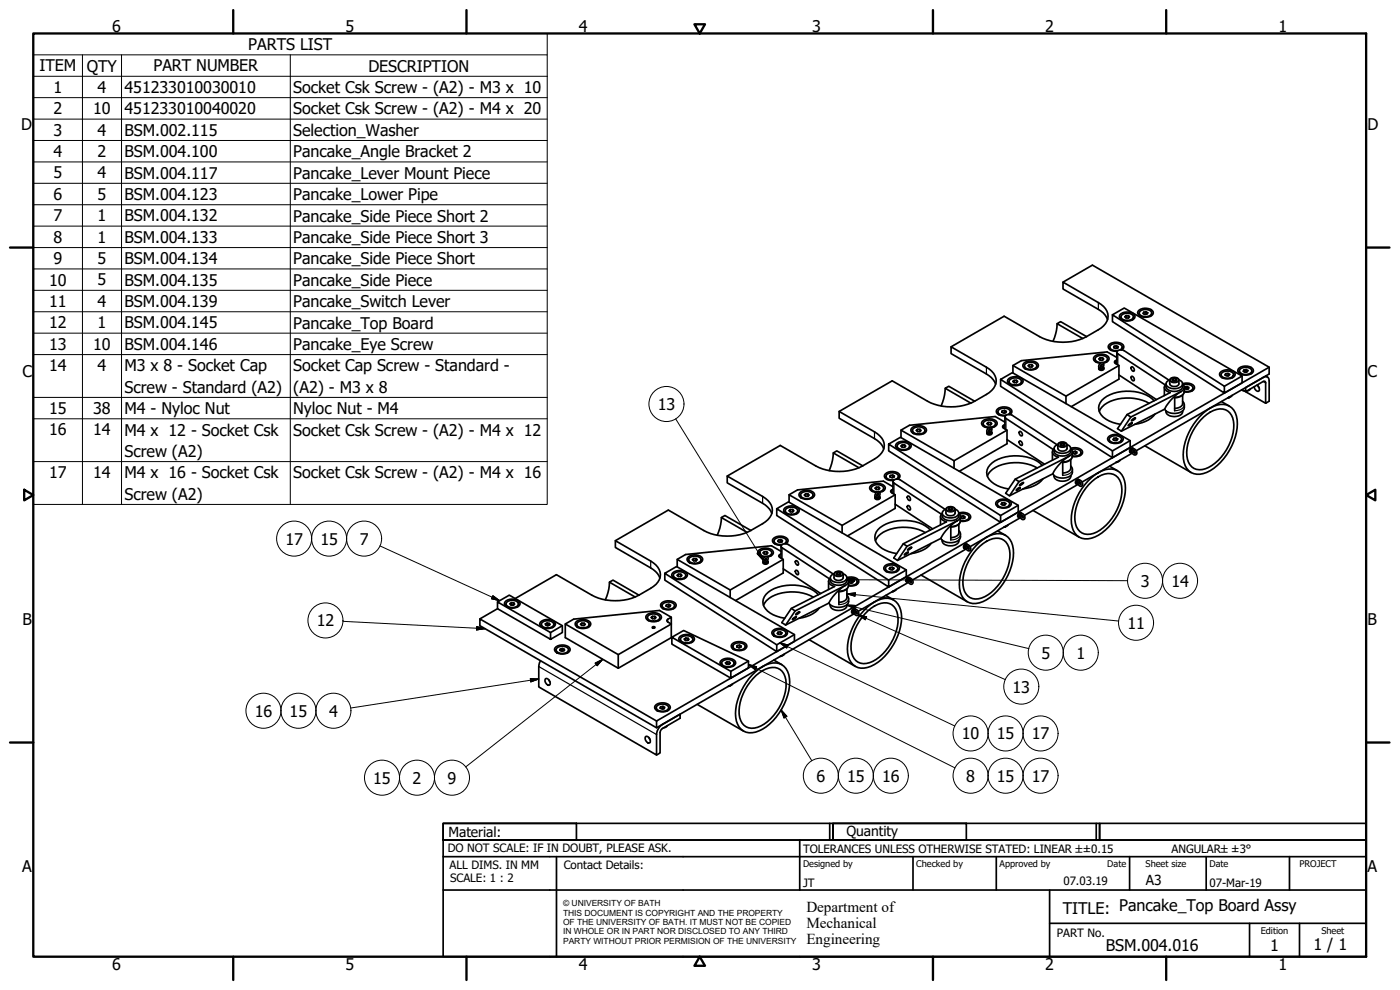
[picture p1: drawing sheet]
<svg xmlns="http://www.w3.org/2000/svg" width="420mm" height="297mm" viewBox="0 0 420 297" stroke-linecap="round" stroke-linejoin="round" font-family="sans-serif">
<!-- layer: Visible (ISO) -->
<g fill="none" stroke="#000" stroke-width=".51">
<path d="M317.2 97.1l-.1 2.1-1.1 3.2M319 84.7l8.9-5.1 53 30.6v2l-39.9 23M332.4 95.9a5.7 5.7 0 0 0-2.8-3.1l-10.6-6.1v-2l10.6 6.1a4.2 4.2 0 0 1 2.2 6.3 13.5 13.5 0 0 1-5.7 3.9M333.9 94.5l33.6 21.4v2l-33.6-21.4v-2l3.5-2.1 35.4 20.4v2.1l-5.3 3M336.4 95.1v.5l.4 .4M336.4 94.2a3.2 3.2 0 0 1 4.2 .5 1.71 1.71 0 0 1-2.1 1.6 2.06 2.06 0 0 1-2.6-1.4zM336.8 94.4a2.25 2.25 0 0 1 3.4 .7 2.17 2.17 0 0 1-3.8-.1zM337.9 95.4v-.7l-.3 .3 .3 .4h.7M337.9 94.7h.8v.7M338.7 94.7l.3 .4-.4 .3M340.2 95.1l-.1 .5-.3 .4M341.9 93a3.2 3.2 0 0 1 4.2 .6 1.71 1.71 0 0 1-2.2 1.6 2.06 2.06 0 0 1-2.5-1.4z"/>
<path d="M341.9 93.9v.6l.4 .4M342.1 93.4a2.45 2.45 0 0 1 3.5 .4 1.62 1.62 0 0 1-2.1 1.2 1.13 1.13 0 0 1-1.2-.3 1.13 1.13 0 0 1-.2-1.3zM343.3 93.6l.7-.1v.8M344 93.5l.5 .3-.2 .4-.7 .1-.5-.2 .2-.5v.6M344 94.3h-.1M344 94.3h.1M345.7 93.9l-.1 .6-.4 .4M283.7 116.5l-.2 2.1-1.1 3.2M298.8 115.3a5.7 5.7 0 0 0-2.8-3.1l-10.6-6.1v-2l10.6 6.1a4.3 4.3 0 0 1 2.2 6.3 13.9 13.9 0 0 1-5.7 3.9M300.3 113.8l33.6 21.5v2l-33.6-21.4v-2.1l3.5-2 35.4 20.4v2.1l-5.3 3M302.8 114.5l.1 .5 .3 .4M302.8 113.5a3.1 3.1 0 0 1 4.2 .6 1.73 1.73 0 0 1-2.1 1.6 2.05 2.05 0 0 1-2.5-1.4z"/>
<path d="M303.2 113.8a2.23 2.23 0 0 1 3.4 .7 2.26 2.26 0 0 1-3.7 .3v-.7zM304 109.7l15.9 9.2M304.4 114.8v-.7l-.4 .3 .3 .4h.8M304.4 114.1h.7v.7M305.1 114.1l.3 .4-.3 .3M306.6 114.5l-.1 .5-.3 .4M307.4 108.8a3.1 3.1 0 0 1 4.2 .6 1.73 1.73 0 0 1-2.1 1.6 2.05 2.05 0 0 1-2.5-1.4zM307.4 109.8l.1 .5 .3 .4M307.8 109.1a2.23 2.23 0 0 1 3.4 .7 2.18 2.18 0 0 1-3.8-.1zM308.9 109.4h.8v.7M309.7 109.4l.3 .4-.4 .3h-.7l-.3-.4 .3-.3v.7M311.2 109.8l-.1 .5-.3 .4"/>
<path d="M326.1 101a15.6 15.6 0 0 1-14.1 0l-10.7-6.1-15.9 9.2M326.1 101l-7.8-4.5-1.1 .6 7.8 4.5M328.6 107.7l.1 .6 .3 .4M329.8 110.4a.75 .75 0 0 0 .7 .7 .75 .75 0 0 0 .8-.7M329.8 110.3a.74 .74 0 0 0 .7 .5 .74 .74 0 0 0 .7-.6l-.2-.1a.66 .66 0 0 1-.7 .5 .66 .66 0 0 1-.6-.7 1.02 1.02 0 0 1 1.5-1 1.17 1.17 0 0 1-1 1.7M330.2 107.3l.7 .1v.6M330.5 109.4l.3-.2-.1 .5-.4 .4zM330.6 109.9h-.4M330.9 107.4l.3 .3-.3 .4h-.8l-.3-.4 .4-.4v.8M331 108.8a1.27 1.27 0 0 0 1.3-1.4 2.32 2.32 0 0 0-3.7 .3 1.49 1.49 0 0 0 1.9 1.1M331.2 108.9a1.27 1.27 0 0 0 1.4-.6 1.27 1.27 0 0 0-.2-1.5 3.2 3.2 0 0 0-4.2 .5 1.61 1.61 0 0 0 2 1.7M332.4 107.7v.6l-.4 .4"/>
<path d="M333.1 104.1v.6l.4 .4M334.4 103.9l.7-.2v.8M335.1 103.7l.5 .3-.1 .4-.7 .1-.6-.2 .2-.4v.5M335.1 104.5h-.2M335.1 104.5h.1M335.2 108l-.7 .7 1.3 1v4.1l-14.3 8.2M335.2 107.3l-2.9-1.7-25.8 2.6-2.5 1.5v2.2M335.2 105.7v3.6M335.8 109.7l-15.9 9.2v2.2M335.8 112.5l11.3 7.4M336.1 105a.89 .89 0 0 0 .7-.9 .89 .89 0 0 0-.8-.9l-1.1-.1a1.28 1.28 0 0 0-1.7 1.4 2.27 2.27 0 0 0 2.3 .7M336.7 105a1.06 1.06 0 0 0 .6-1.2 1.06 1.06 0 0 0-1-.8l-1.8-.3a1.48 1.48 0 0 0-1.8 1.8 2.56 2.56 0 0 0 2.6 .9"/>
<path d="M336.8 104.1l-.2 .9M339.5 110.2a.71 .71 0 0 1 .8 .3 .71 .71 0 0 1-.2 .9l-.6-.7zM339.5 113a.71 .71 0 0 1 .8 .4 .71 .71 0 0 1-.2 .9l-.6-.7zM349.4 116.2v2.5M349.9 115.2a1.96 1.96 0 0 0 2.5 2.2h.7a1.79 1.79 0 0 0 1.8-2.3l.7-.1a2.55 2.55 0 0 1 2.9 1.1 1.9 1.9 0 0 1-2.4 1.6l-.7-.1M350.8 114.1l-13.8-9.1a1.12 1.12 0 0 0-1.8 .9l14.5 9.6a1.36 1.36 0 0 0 .9 2.1l.6 .2-13 6.6-2.8 4.2 1.1 .8 13-6.6M351.1 114a1.18 1.18 0 0 0-1.1 1 1.18 1.18 0 0 0 .9 1.3 3 3 0 0 0 4-1 1.35 1.35 0 0 0-1.1-1.3M351.7 113.9l.4-.3h.7l.3 .4-.4 .3h-.7zM352.1 114.1h.7M352.1 114.1l-.1 .2M352.1 113.6v.5M352.5 119.2v4"/>
<path d="M352.8 113.6v.5M352.8 114.1l.1 .1M354.4 117.5a13.2 13.2 0 0 0-4.9 5.3M354.4 117.5l-15 7.6-2.9 4.3M354.9 118.5v2.6a2.16 2.16 0 0 1-2.4 1.4M354.9 115.2a1.28 1.28 0 0 1 .5 1.3 1.28 1.28 0 0 1-1 1M355.2 115.5l1.1-.2a1.24 1.24 0 0 1 1.6 1.5 2.41 2.41 0 0 1-2.5 .6M355.4 117.4a2.62 2.62 0 0 1-2.9 2M355.4 116.2v1.2M355.6 116.1l.7-.1v.7M356.3 116l.5 .3-.1 .4-.7 .1-.5-.3 .1-.4v.5M356.3 116.7l-.2 .1"/>
<path d="M356.3 116.7h.1M358 116.4v.5l-.4 .5M366.5 112.4v.6l.4 .4M366.5 111.5a3.2 3.2 0 0 1 4.1 .5 1.71 1.71 0 0 1-2.1 1.7 2.1 2.1 0 0 1-2.5-1.5zM366.8 111.8a2.27 2.27 0 0 1 3.4 .6 2.17 2.17 0 0 1-3.7 0zM367.9 112.6v-.5l-.3 .4 .5 .3 .7-.1 .2-.4-.4-.3v.7M368.6 112.7h.1M368.6 112l-.7 .1M368.6 119.3l.4-.1-.5 .2M369.8 118.6l-.4 .4-.7 .3M370.2 112.4v.6l-.4 .4M371.9 110.4a3.1 3.1 0 0 1 4.2 .5 1.68 1.68 0 0 1-2.1 1.7l-.7-.1a1.86 1.86 0 0 1-1.8-1.4z"/>
<path d="M371.9 111.3l.1 .5 .3 .5M372.2 110.8a2.48 2.48 0 0 1 3.5 .3 1.61 1.61 0 0 1-2.2 1.3 1.13 1.13 0 0 1-1.2-.4 1.13 1.13 0 0 1-.1-1.2zM372.6 117l.9 .3M372.8 116.9l7 4.1M372.8 112.8l-5.3 3.1M373.3 111l.7-.1v.7M373.8 116.3l5.3-3.1a1.08 1.08 0 0 1 1.3-.1 1.08 1.08 0 0 1 .5 1.2v6.1l-1.1 .6v-6.1l-.2-.5-.5 .1-5.3 3zM374 110.9l.5 .3-.2 .4-.7 .1-.5-.3 .2-.4v.5M374 111.6h-.1M374 111.6h.1M375.3 116.7l-1.1 .6M375.7 111.3v.5l-.4 .5"/>
<path d="M377.3 115.5l.3 .3a1.06 1.06 0 0 1 0 1.6l-.9-.5-.3-.9M377.5 115.8l.4 .6M379.9 112.8l.5 .3M380.9 110.2l-183.9 106.1v2.1M250.1 135.9l-.2 2.1-1 3.2M258.9 139.8a15.6 15.6 0 0 1-14.1 0l-10.6-6.1-16 9.1M258.9 139.8l-7.8-4.5-1 .6 7.7 4.4M265.2 134.7a5.4 5.4 0 0 0-2.8-3.1l-10.6-6.1v-2l10.6 6.1a4.3 4.3 0 0 1 2.6 5.6 6.5 6.5 0 0 1-2.6 2.5l-3.5 2.1M266.7 133.3l33.6 21.4v2l-33.6-21.4v-2l3.5-2.1 35.4 20.4v2.1l-5.3 3M269.2 133.8l.1 .6 .3 .4M269.2 132.9a3.1 3.1 0 0 1 4.2 .6 1.73 1.73 0 0 1-2.1 1.6 2.06 2.06 0 0 1-2.5-1.4zM269.6 133.2a2.29 2.29 0 0 1 3.4 .7 2.18 2.18 0 0 1-3.8-.1z"/>
<path d="M270.4 129.1l15.9 9.1M270.8 133.5h.7v.7M271.5 133.5l.3 .4-.3 .3h-.8l-.3-.4 .4-.3v.7M273 133.8l-.1 .6-.3 .4M273.8 128.3a3.1 3.1 0 0 1 4.2 .5 1.7 1.7 0 0 1-2.1 1.6h-.7a1.85 1.85 0 0 1-1.8-1.4zM273.8 129.1l.1 .6 .3 .4M274.2 128.5a2.26 2.26 0 0 1 3.4 .7 2.17 2.17 0 0 1-3.8-.1zM275.4 128.8h.7v.7M276.1 128.8l.3 .4-.3 .3h-.8l-.3-.4 .4-.3v.7M277.6 129.1l-.4 1M292.5 120.4a15.6 15.6 0 0 1-14.1 0l-10.6-6.1-16 9.2M292.5 120.4l-7.8-4.5-1 .6 7.7 4.5"/>
<path d="M295 127.1l.1 .5 .3 .5M296.2 129.8a.74 .74 0 0 0 .7 .7 .74 .74 0 0 0 .8-.7M296.2 129.7a.75 .75 0 0 0 .7 .5 .75 .75 0 0 0 .7-.5l-.1-.2a.65 .65 0 0 1-.6 .5 .65 .65 0 0 1-.7-.4 1.05 1.05 0 0 1 .3-1.1 1.05 1.05 0 0 1 1.1-.2 1.17 1.17 0 0 1-1 1.7M296.6 126.7l.7 .1v.7M296.9 128.8l.3-.2-.1 .5-.4 .4zM297 129.3l-.3 .1M297.3 126.8l.3 .3-.3 .4h-.8l-.3-.4 .4-.4v.8M297.4 128.2a1.27 1.27 0 0 0 1.3-1.4 2.3 2.3 0 0 0-3.7 .3 1.5 1.5 0 0 0 1.9 1.1M297.6 128.3a1.36 1.36 0 0 0 1.5-1.8 3.2 3.2 0 0 0-4.5 .2 1.61 1.61 0 0 0 2 1.7M298.8 127.1v.5l-.4 .5M299.5 123.5v.6l.4 .4M300.8 123.3l.7-.2v.8"/>
<path d="M301.5 123.1l.5 .3-.1 .4-.7 .1-.5-.2 .1-.4v.4M301.5 123.9h-.2M301.5 123.9h.1M301.6 127.4l-.7 .6 .3 .4 1 .7v4l-14.3 8.3M301.6 126.6l-2.9-1.6-25.8 2.6-2.5 1.5v2.2M301.6 125.1v3.6M302.2 129.1l-15.9 9.1v2.3M302.2 131.9l11.3 7.4M302.5 124.4a.89 .89 0 0 0 .7-1 .89 .89 0 0 0-.8-.8l-1.1-.1a1.28 1.28 0 0 0-1.7 1.4 2.32 2.32 0 0 0 2.3 .7M303.1 124.4a1.06 1.06 0 0 0 .6-1.2 1.06 1.06 0 0 0-1-.8 2.66 2.66 0 0 0-3.7 1.1 2.3 2.3 0 0 0 2.7 1.3M303.2 123.5l-.2 .9M305.9 129.5a.71 .71 0 0 1 .8 .4 .71 .71 0 0 1-.2 .9l-.6-.7z"/>
<path d="M305.9 132.4a.71 .71 0 0 1 .8 .4 .71 .71 0 0 1-.2 .9l-.6-.7zM312.8 139.6a12.2 12.2 0 0 0-12.2-2.2 5.8 5.8 0 0 0-4.5 4.3 4.6 4.6 0 0 0 3.2 4l3.4 1M315.8 135.6v2.5M316.3 134.6a1.97 1.97 0 0 0 2.6 2.2h.6a1.8 1.8 0 0 0 1.9-2.2 1.34 1.34 0 0 1 .4 1.3 1.34 1.34 0 0 1-1 1M317.3 133.5l-13.5-8.9-.9-.2a.97 .97 0 0 0-1.3 .9l14.5 9.6a1.36 1.36 0 0 0 1 2.1l.5 .2-12.9 6.6-2.9 4.2 1.2 .8 13-6.6M317.5 133.4a1.19 1.19 0 0 0-1.1 1 1.19 1.19 0 0 0 .9 1.3 3.1 3.1 0 0 0 4-1 1.35 1.35 0 0 0-1.1-1.3M318.1 133.3l.4-.3h.8l.3 .4-.4 .3h-.8zM318.5 133.5h.8M318.5 133.5l-.1 .2M318.5 133v.5M318.9 138.5v4.1M319.3 133v.5"/>
<path d="M319.3 133.5v.1M320.8 136.9a13.8 13.8 0 0 0-4.8 5.3M320.8 136.9l-15 7.6-2.8 4.3M321.4 134.5l.6-.1a2.51 2.51 0 0 1 2.9 1.1 1.9 1.9 0 0 1-2.4 1.5h-.7M321.4 137.9v2.6a2.17 2.17 0 0 1-2.5 1.4M321.4 139.8a2.22 2.22 0 0 1 .2 2.6 2.22 2.22 0 0 1-2.4 1l-1.4-.1a2.58 2.58 0 0 1-1.8-1.1M321.6 134.9l.5-.2a1.8 1.8 0 0 1 2.3 1.2 2.12 2.12 0 0 1-2.6 .9M321.8 136.8a2.62 2.62 0 0 1-2.9 2M321.8 135.6v1.2M322 135.5l.7-.1v.7M322.7 135.4l.5 .2-.1 .5-.7 .1-.5-.3 .1-.4v.5M322.7 136.1l-.2 .1"/>
<path d="M322.7 136.1h.1M324.4 135.8v.5l-.4 .4M332.9 131.8v.5l.4 .5M332.9 130.9a3.2 3.2 0 0 1 4.2 .5 1.71 1.71 0 0 1-2.2 1.7 2.06 2.06 0 0 1-2.5-1.5zM333 139.9l2.4 1.4M333.2 131.2a2.31 2.31 0 0 1 3.4 .6 2.17 2.17 0 0 1-3.7 0zM334.3 132v-.5l-.2 .4 .4 .3 .7-.1 .2-.4-.4-.3v.7M335 132.1v.1M335 132.1l-.1 .1M335 131.4l-.7 .1M335 138.7l.4-.1-.5 .2M336.2 138l-1.1 .7"/>
<path d="M336.6 131.8v.5l-.4 .5M338.2 124.4l1.2 .7M338.9 127.3l.8-.5a1.18 1.18 0 0 1-1.1 .9zM339.2 132.2l-5.3 3.1M339.8 134.8a1.07 1.07 0 0 0 .1 1.2 1.07 1.07 0 0 0 1.1 .4 .97 .97 0 0 0-.1-1.3 .97 .97 0 0 0-1.3 0l-.2 .6 .4 .1M339.8 135.9l-15.1 8.7M339.9 125.8l.8-.4a1.07 1.07 0 0 1-1.1 .8zM340.1 135.2l.5 .3 .1 .5-.4-.3zM340.2 134.6a.74 .74 0 0 0-1.1 .3 .74 .74 0 0 0 .3 1M340.3 134.7a.75 .75 0 0 0-.9 .3 .75 .75 0 0 0 .1 .9h.3M340.3 135.2l-.1 .3M340.6 135.5l-.3 .2"/>
<path d="M343.6 133.8l13.9 8M344.9 121a13.4 13.4 0 0 0-13.5 .4l-1.2 1.3-.3 .8M346.4 120.3a12.2 12.2 0 0 0-12.2-2.3 5.8 5.8 0 0 0-4.5 4.3 5 5 0 0 0 4.2 4.4l2.4 .6M346.6 124.3a8.4 8.4 0 0 1-6 3M349.9 123.3a1.68 1.68 0 0 0 1.9 1.6h1.3a1.64 1.64 0 0 0 1.8-1.6M354.9 120.4a2.22 2.22 0 0 1 .3 2.6 2.22 2.22 0 0 1-2.4 1h-1.4a2.69 2.69 0 0 1-1.9-1.2M360.1 124.9a8.6 8.6 0 0 1 8.1-3.4 5.2 5.2 0 0 1 3.1 5.6 17.7 17.7 0 0 1-9.1 14.6 4.6 4.6 0 0 1-7-4 17.3 17.3 0 0 1 4.9-12.8zM361.3 125.1a6.8 6.8 0 0 1 6.5-2.2 5 5 0 0 1 2.4 5.7 15.1 15.1 0 0 1-8.5 12.1 4 4 0 0 1-5.5-4 15.4 15.4 0 0 1 5.1-11.6zM366.6 120.5l2.4 1.4M216.5 155.3l-.5 3.1-.7 2.2M225.3 159.2a15.6 15.6 0 0 1-14.1 0l-10.6-6.2-15.9 9.2M225.3 159.2l-7.7-4.5-1.1 .6 7.7 4.4"/>
<path d="M231.6 154.1a5.4 5.4 0 0 0-2.7-3.1l-10.7-6.1v-2.1l10.7 6.2a4.2 4.2 0 0 1 2.1 6.2 14 14 0 0 1-5.7 4M233.1 152.6l33.6 21.5v2l-33.6-21.4v-2.1l3.5-2 35.4 20.4v2l-5.3 3.1M235.6 153.2l.1 .6 .4 .4M235.6 152.3a3.1 3.1 0 0 1 4.2 .6 1.7 1.7 0 0 1-2.1 1.6h-.7a1.85 1.85 0 0 1-1.8-1.5zM236 152.6a2.29 2.29 0 0 1 3.4 .7 2.18 2.18 0 0 1-3.8-.1zM236.8 148.4l15.9 9.2M237.2 152.9h.7v.7M237.9 152.9l.4 .4-.4 .3h-.7l-.4-.4 .4-.3v.7M239.4 153.2v.6l-.4 .4M240.2 147.6a3.1 3.1 0 0 1 4.2 .6 1.7 1.7 0 0 1-2.1 1.6h-.7a1.86 1.86 0 0 1-1.8-1.4zM240.2 148.5l.1 .6 .3 .4M240.3 148.2a2.5 2.5 0 0 1 3.6 0 1.39 1.39 0 0 1-1.8 1.4 1.3 1.3 0 0 1-1.8-1.4z"/>
<path d="M241.8 148.2h.7v.7M242.5 148.2l.3 .4-.3 .3h-.8l-.3-.4 .4-.3v.7M244 148.5v.6l-.4 .4M261.5 146.5v.5l.4 .5M262.6 149.2a.75 .75 0 0 0 .7 .7 .75 .75 0 0 0 .8-.7M262.6 149a.75 .75 0 0 0 .7 .6 .75 .75 0 0 0 .8-.6l-.2-.1 .1 .2a.81 .81 0 0 1-1.3 .1 .81 .81 0 0 1 .1-1.3 .73 .73 0 0 1 1.2-.1 .73 .73 0 0 1-.2 1.1l-.8 .5M263 146.1h.7v.7M263.3 148.2l.3-.2-.1 .5-.4 .4zM263.4 148.7h-.3M263.7 146.1l.4 .4-.4 .4h-.7l-.4-.4 .4-.4v.8M263.8 147.6a1.05 1.05 0 0 0 1.2-.4 1.05 1.05 0 0 0-.1-1.3 2.34 2.34 0 0 0-3.4 .6 1.5 1.5 0 0 0 1.8 1.1M264 147.7a1.35 1.35 0 0 0 1.5-1.8 3.1 3.1 0 0 0-4.5 .2 1.64 1.64 0 0 0 2 1.7"/>
<path d="M265.2 146.5v.5l-.4 .5M265.9 142.9v.6l.4 .4M267.2 142.6l.7-.1v.7M267.9 142.5l.5 .3-.1 .4-.7 .1-.5-.2 .1-.5v.5M267.9 143.2l-.2 .1M267.9 143.2v.1M268 146.8l-.7 .6 1.3 1v4.1l-14.3 8.3M268 146l-2.9-1.6-25.7 2.6-2.6 1.4v2.3M268 144.5v3.6M268.6 148.4l-15.9 9.2v2.3M268.6 151.3l11.3 7.4M268.9 143.8a.89 .89 0 0 0 .7-1 .89 .89 0 0 0-.8-.8l-1.1-.2a1.28 1.28 0 0 0-1.7 1.5 2.34 2.34 0 0 0 2.4 .7"/>
<path d="M269.5 143.8a1.07 1.07 0 0 0 .6-1.2 1.07 1.07 0 0 0-.9-.9 2.66 2.66 0 0 0-3.8 1.2 2.3 2.3 0 0 0 2.7 1.3M269.6 142.9l-.2 .8M272.3 148.9a.72 .72 0 0 1 .8 .4 .72 .72 0 0 1-.2 .9l-.4-.4zM272.3 151.8a.72 .72 0 0 1 .8 .4 .72 .72 0 0 1-.2 .8l-.4-.3zM277.7 159.8a13.3 13.3 0 0 0-13.4 .4l-.7 .7-.9 1.3M279.2 159a12.1 12.1 0 0 0-12.2-2.2 5.7 5.7 0 0 0-4.4 4.3 5 5 0 0 0 4.1 4.4l2.4 .6M282.3 155v2.5M282.8 154a1.77 1.77 0 0 0 1.8 2.2h1.3a1.81 1.81 0 0 0 1.9-2.3 2.94 2.94 0 0 1 3.5 1 1.93 1.93 0 0 1-2.4 1.5h-.7M283.7 152.9l-13.5-8.9-.9-.3a.97 .97 0 0 0-1.2 1l14.4 9.6a1.38 1.38 0 0 0 1 2.1l.6 .2-13 6.6-2.9 4.2 1.2 .8 13-6.6M283.9 152.7a1.19 1.19 0 0 0-1.1 1.1 1.19 1.19 0 0 0 .9 1.3 3.1 3.1 0 0 0 4-1 1.39 1.39 0 0 0-1.1-1.4M284.1 152.3a1.63 1.63 0 0 1 2.5 .6v1.1a1.58 1.58 0 0 1-2.7 0v-1.3zM284.5 152.7l.4-.3h.8l.3 .4-.4 .3h-.8z"/>
<path d="M284.9 152.9h.8M284.9 152.9l-.1 .1M284.9 152.4v.5M285.3 157.9v4.1M285.7 152.4v.5M285.7 152.9v.1M287.2 156.3a13.8 13.8 0 0 0-4.8 5.3M287.2 156.3l-15 7.6-2.8 4.3M287.8 157.3v2.6a2.17 2.17 0 0 1-2.5 1.4M287.8 159.2a2.22 2.22 0 0 1 .2 2.6 2.22 2.22 0 0 1-2.4 1l-1.4-.1a2.58 2.58 0 0 1-1.8-1.1M287.8 154a1.29 1.29 0 0 1 .4 1.3 1.29 1.29 0 0 1-1 1M288 154.2l.5-.1a1.79 1.79 0 0 1 2.4 1.2 2.14 2.14 0 0 1-2.7 .9"/>
<path d="M288.2 156.2a2.59 2.59 0 0 1-2.9 1.9M288.2 155v1.2M288.4 154.9l.7-.1v.7M289.1 154.8l.5 .3-.1 .4-.7 .1-.5-.3 .1-.4v.5M289.1 155.5l-.2 .1M289.1 155.5h.1M290.9 155.2l-.1 .5-.4 .4M299 150.6a3.1 3.1 0 0 1 4.5 .2 1.71 1.71 0 0 1-2.2 1.6 2.02 2.02 0 0 1-2.5-1.4zM299.3 151.2v.5l.4 .5M299.4 159.3l2.4 1.3M299.6 150.6a2.31 2.31 0 0 1 3.4 .6 2.17 2.17 0 0 1-3.7 0zM300.7 151.4v-.5l-.2 .4 .4 .3 .7-.1 .3-.4-.5-.3v.7"/>
<path d="M301.4 151.5h.1M301.4 151.5h-.1M301.4 150.8l-.7 .1M301.7 158l-.4 .2M301.8 158l-.4 .1M301.8 158h-.1M302.6 157.4l-.4 .4-.7 .3M303 151.2v.5l-.4 .5M304.7 143.8l1.1 .7M305.1 146.9l1-.7a1.14 1.14 0 0 1-1.1 .9zM305.6 151.6l-5.3 3.1M306.1 145.4l1-.7a1.12 1.12 0 0 1-1.1 .9z"/>
<path d="M306.2 155.3l-15.1 8.7M306.6 154a.74 .74 0 0 0-1 .3 .74 .74 0 0 0 .2 1M306.6 154.5l.4 .4 .1 .5-.4-.3zM306.7 154.1a.74 .74 0 0 0-.9 .3 .74 .74 0 0 0 .2 .9l.2-.1h-.2a.81 .81 0 0 1 .5-1.1 .81 .81 0 0 1 1 .7 .74 .74 0 0 1-.4 1.1 .74 .74 0 0 1-.9-.7v-1M306.7 154.6l-.1 .3M307 154.9l-.3 .2M310 153.1l13.9 8.1M311.3 140.4a13.4 13.4 0 0 0-13.4 .4l-1.2 1.3-.4 .7M313 143.6a8.4 8.4 0 0 1-6 3.1M316.3 142.7a1.7 1.7 0 0 0 1.9 1.6h1.3a1.7 1.7 0 0 0 1.9-1.6M323.6 145.3l-16.2 9.4M323.9 144.6l.4 .3 .1 .5-.4-.3z"/>
<path d="M323.9 144a.75 .75 0 0 0-1 .2 .75 .75 0 0 0 .3 1.1M324 144a.76 .76 0 0 0-.8 .4 .76 .76 0 0 0 .1 .9l.2-.1a.67 .67 0 0 1-.1-.9 .67 .67 0 0 1 .9-.1 1 1 0 0 1 .2 1.7 1.18 1.18 0 0 1-1-1.7M324 144.6l-.1 .3M324.3 144.9l-.3 .2M326.5 144.3a8.7 8.7 0 0 1 8.1-3.4 5.2 5.2 0 0 1 3.2 5.6 17.6 17.6 0 0 1-9.2 14.6 4.6 4.6 0 0 1-7-4 17.3 17.3 0 0 1 4.9-12.8zM326.7 145.4a8.7 8.7 0 0 1 6.7-3.3 4.2 4.2 0 0 1 3.3 4.7 15.1 15.1 0 0 1-8.5 13.2 4 4 0 0 1-5.6-3.9 15.1 15.1 0 0 1 4.1-10.7zM182.9 174.7l-.2 2-1 3.3M191.7 178.6a15.8 15.8 0 0 1-14.1 0l-10.6-6.2-12.4 7.2M191.7 178.6l-7.7-4.5-1.1 .6 7.7 4.4M198.1 173.4a5.6 5.6 0 0 0-2.8-3l-10.6-6.1v-2.1l10.6 6.1a4.3 4.3 0 0 1 2.1 6.4 14.7 14.7 0 0 1-5.7 3.9M199.5 172l33.6 21.5v2l-33.6-21.4v-2.1l3.6-2 35.3 20.4v2l-5.3 3.1M202.1 172.6v.6l.4 .4"/>
<path d="M202.1 171.7a3.1 3.1 0 0 1 4.1 .5 1.7 1.7 0 0 1-2.1 1.7 2.06 2.06 0 0 1-2.5-1.5zM202.4 172a2.26 2.26 0 0 1 3.4 .7 2.17 2.17 0 0 1-3.7-.1zM203.2 167.8l15.9 9.2M203.6 172.3h.7v.7M204.3 172.3l.4 .3-.4 .4h-.7l-.4-.4 .4-.3v.7M205.8 172.6v.6l-.4 .4M206.7 167a3.2 3.2 0 0 1 4.1 .6 1.71 1.71 0 0 1-2.1 1.6 2.06 2.06 0 0 1-2.5-1.4zM206.7 167.9v.6l.4 .4M207.1 167.3a2.25 2.25 0 0 1 3.3 .7 2.17 2.17 0 0 1-3.7-.1zM208.2 168.3v-.7l-.4 .3 .4 .4h.7M208.2 167.6h.7v.7M208.9 167.6l.4 .3-.4 .4"/>
<path d="M210.4 167.9v.6l-.4 .4M227.9 165.9l.4 1M229 168.6a.75 .75 0 0 0 .8 .7 .75 .75 0 0 0 .7-.7M229 168.4a.75 .75 0 0 0 .7 .6 .75 .75 0 0 0 .8-.6l-.2-.1 .1 .2a.8 .8 0 0 1-1.3 .1 .8 .8 0 0 1 .2-1.2 .69 .69 0 0 1 1-.4 .69 .69 0 0 1 .1 1.1l-1 .6M229.4 166.3v-.8l-.4 .4 .4 .4h.7M229.4 165.5h.7v.7M229.8 168.1h-.3M229.8 167.5h.2l-.1 .4-.4 .4zM230.1 165.5l.4 .4-.4 .4M230.2 166.9a1.05 1.05 0 0 0 1.2-.4 1.05 1.05 0 0 0-.1-1.2 2.34 2.34 0 0 0-3.4 .5 1.47 1.47 0 0 0 1.8 1.2M230.4 167.1a1.27 1.27 0 0 0 1.4-.6 1.27 1.27 0 0 0-.2-1.5 3.2 3.2 0 0 0-4.1 .5 1.64 1.64 0 0 0 1.9 1.6M231.6 165.9v.5l-.4 .5"/>
<path d="M232.3 162.3v.5l.4 .5M233.6 162l.7-.1v.7M234.3 161.9l.5 .3-.1 .4-.7 .1-.5-.2 .1-.5v.5M234.3 162.6l-.2 .1M234.3 162.6l.1 .1M234.4 166.2l-.7 .6 1.4 1v4.1l-14.4 8.3M234.4 165.4l-2.9-1.6-25.7 2.6-2.6 1.4v2.3M234.4 163.9v3.6M235.1 167.8l-16 9.2v2.3M235.1 170.7l11.2 7.4M235.4 163.2a.89 .89 0 0 0 .6-1 .89 .89 0 0 0-.8-.8l-1.1-.2a1.29 1.29 0 0 0-1.7 1.5 2.34 2.34 0 0 0 2.4 .7M235.9 163.2a1.05 1.05 0 0 0 .6-1.2 1.05 1.05 0 0 0-.9-.9 2.63 2.63 0 0 0-3.8 1.2 2.3 2.3 0 0 0 2.7 1.3"/>
<path d="M236.1 162.3l-.3 .8M238.7 168.3a.73 .73 0 0 1 .8 .4 .73 .73 0 0 1-.1 .9l-.5-.4zM238.7 171.2a.73 .73 0 0 1 .8 .4 .73 .73 0 0 1-.1 .9l-.5-.4zM244.1 179.2a13.3 13.3 0 0 0-13.4 .4l-.7 .6-.9 1.4M245.6 178.4a12.2 12.2 0 0 0-12.2-2.2 5.7 5.7 0 0 0-4.4 4.3 5 5 0 0 0 4.1 4.4l2.4 .6M248.7 174.4v2.5M249.2 173.4a1.96 1.96 0 0 0 2.5 2.2h.6a1.79 1.79 0 0 0 1.9-2.2 1.32 1.32 0 0 1 .4 1.3 1.32 1.32 0 0 1-.9 1M250.1 172.2l-13.5-8.8-.9-.3a1 1 0 0 0-1.2 1l14.4 9.6a1.39 1.39 0 0 0 1 2.1l.6 .2-13 6.5-2.9 4.3 1.2 .7 13-6.6M250.3 172.1a1.19 1.19 0 0 0-1.1 1.1 1.19 1.19 0 0 0 .9 1.3 3.1 3.1 0 0 0 4.1-1 1.45 1.45 0 0 0-1.2-1.4M251 172.1l.4-.3h.7l.3 .4-.4 .3h-.7zM251.4 172.3h.7M251.4 172.3l-.2 .1"/>
<path d="M251.4 171.8v.5M251.8 177.3v4.1M252.1 171.8v.5M252.1 172.3v.1M253.7 175.7a13.6 13.6 0 0 0-4.9 5.2M253.7 175.7l-15.1 7.6-2.8 4.2M254.2 173.3l1.2-.2a1.81 1.81 0 0 1 2.3 1.6 2.71 2.71 0 0 1-3 1.1M254.2 176.7v2.6a2.12 2.12 0 0 1-2.4 1.4M254.2 178.6a2.09 2.09 0 0 1 .4 2.2 2.09 2.09 0 0 1-1.8 1.3h-2.2a2.58 2.58 0 0 1-1.8-1.2M254.4 173.6l.5-.1a1.79 1.79 0 0 1 2.4 1.2 2.07 2.07 0 0 1-2.6 .9M254.7 174.4a2.52 2.52 0 0 1-2.9 3.1M254.8 174.3l.7-.1v.7"/>
<path d="M255.5 174.2l.6 .2-.2 .4-.7 .2-.5-.3 .1-.4v.5M255.5 174.9h-.1M255.5 174.9h.1M257.3 174.6l-.1 .5-.3 .4M265.7 170.6v.5l.4 .4M265.7 169.7a3.1 3.1 0 0 1 4.2 .5 1.73 1.73 0 0 1-2.2 1.7 2.05 2.05 0 0 1-2.5-1.5zM265.8 178.7l2.4 1.3M266 170a2.34 2.34 0 0 1 3.5 .6 2.17 2.17 0 0 1-3.8 0zM267.1 170.8v-.5l-.2 .4 .5 .3 .7-.1 .2-.4-.5-.3v.7M267.8 170.9h.1M267.8 170.9h-.1M267.8 170.2l-.7 .1"/>
<path d="M267.8 177.5l.4-.1-.5 .2M269 176.8l-.4 .4-.7 .2M269.5 170.6l-.1 .5-.4 .4M271.1 163.2l1.1 .7M271.5 166.3l1-.7a1.13 1.13 0 0 1-1.1 .8zM272 171l-5.3 3.1M272.5 164.8l1-.7a1.17 1.17 0 0 1-1.1 .9zM272.6 174.7l-15 8.7M273 173.4a.75 .75 0 0 0-1 .3 .75 .75 0 0 0 .2 1M273 173.9l.4 .4 .1 .5-.4-.3zM273.1 173.4a.74 .74 0 0 0-.9 .4 .74 .74 0 0 0 .2 .9l.2-.1a.67 .67 0 0 1-.1-.9 .67 .67 0 0 1 .9-.1 .89 .89 0 0 1 .6 .9 .89 .89 0 0 1-.7 .8 1.2 1.2 0 0 1-.7-1.7M273.1 174l-.1 .3"/>
<path d="M273.4 174.3l-.3 .2M276.4 172.5l13.9 8.1M279.4 163a8.4 8.4 0 0 1-6 3.1M282.8 162.1a1.66 1.66 0 0 0 1.8 1.6h1.3a1.7 1.7 0 0 0 1.9-1.6M290 164.7l-16.2 9.3M290.3 163.9l.4 .4 .1 .5-.4-.3zM290.3 163.4a.75 .75 0 0 0-1 .2 .75 .75 0 0 0 .3 1.1M290.4 163.4a.76 .76 0 0 0-.8 .4 .76 .76 0 0 0 .1 .9l.2-.1a.67 .67 0 0 1-.1-.9 .67 .67 0 0 1 .9-.1 1 1 0 0 1 .2 1.7 1.17 1.17 0 0 1-1-1.7M290.4 164l-.1 .3M290.7 164.3l-.3 .2M292.9 163.7a8.7 8.7 0 0 1 8.1-3.4 5.2 5.2 0 0 1 3.2 5.6 17.6 17.6 0 0 1-9.2 14.6 4.6 4.6 0 0 1-7-4 17.3 17.3 0 0 1 4.9-12.8zM293.2 164.8a7.5 7.5 0 0 1 7.4-3.1 5 5 0 0 1 2.5 5.7 15 15 0 0 1-8.5 12 4 4 0 0 1-5.6-3.9 15.1 15.1 0 0 1 4.2-10.7z"/>
<path d="M149.3 180.6l15.9 9.2v2l-15.9-9.2v-2l3.5-2 16 9.1v2.1l-3.6 2M149.3 182.6l-5.3 3.1M151.8 181.2l.1 .5 .4 .5M151.8 180.3a3.1 3.1 0 0 1 4.2 .5 1.73 1.73 0 0 1-2.1 1.7 2.09 2.09 0 0 1-2.5-1.5zM152.2 180.6a2.35 2.35 0 0 1 3.4 .6 2.16 2.16 0 0 1-3.8 0zM153.5 180.8l-.5 .3 .3 .4 .7 .1 .5-.3-.3-.4v.5M153.5 181.5v.1M154.2 180.9l-.7-.1v.7M155.6 181.2v.5l-.4 .5M162.2 198.3l-.5 1.7v6.1l35.3 20.4v-6.1l.6-1.7 1.2-1.4 5.3-3v1.2l-5.3 3.1-.5 .5-.2 .7v6.1l-1.1 .6M162.5 187.3v.6l.4 .4M162.5 186.4a3.2 3.2 0 0 1 4.1 .6 1.71 1.71 0 0 1-2.1 1.6 2.06 2.06 0 0 1-2.5-1.5z"/>
<path d="M162.6 186.8a2.48 2.48 0 0 1 3.6 .3 1.6 1.6 0 0 1-2.1 1.3 1.16 1.16 0 0 1-1.2-.3 1.16 1.16 0 0 1-.3-1.3zM164.2 186.9l-.5 .3 .1 .4 .7 .1 .5-.2-.1-.4v.4M164.2 187.6l.3 .1M164.2 187.6v.1M164.9 187.1l-.7-.2v.7M166.2 187.3v.6l-.4 .4M166.9 194.1a3.1 3.1 0 0 1 4.1 .5 1.7 1.7 0 0 1-2.1 1.6 2.06 2.06 0 0 1-2.5-1.4zM166.9 195v.5l.4 .4M167.3 194.3a2.28 2.28 0 0 1 3.3 .7 2.17 2.17 0 0 1-3.7 0zM168.1 195.2v-.4v.4M168.1 194.8l.7-.2v.7M168.8 194.6l.6 .2v.4l-.6 .2-.7-.2"/>
<path d="M168.8 195.3l-.2 .1M168.8 195.3l.1 .1M168.8 187.7l-3.6 2.1M169.7 187.2l15.8 9.2M170.6 195v.5l-.4 .4M173.1 186.4a3.2 3.2 0 0 1 4.1 .6 1.71 1.71 0 0 1-2.1 1.6 2.02 2.02 0 0 1-2.5-1.5zM173.1 187.3l.4 1M173.5 186.7a2.25 2.25 0 0 1 3.3 .7 2.17 2.17 0 0 1-3.7-.1zM174.6 187h.7v.6M175.3 187l.4 .3-.4 .4h-.7l-.4-.4 .4-.3v.7M176.8 187.3v.6l-.4 .4M194.3 184.4a3.1 3.1 0 0 1 4.2 .5 1.73 1.73 0 0 1-2.2 1.6 2.05 2.05 0 0 1-2.5-1.4z"/>
<path d="M194.3 185.3v.5l.4 .5M194.7 184.6a2.25 2.25 0 0 1 3.3 .7 2.15 2.15 0 0 1-3.7 0zM195.8 188.1l.4-.1 .4 .2-.5 .3zM195.8 185.6v-.7l-.4 .4 .4 .3h.7M195.8 184.9h.7v.7M196.5 184.9l.4 .4-.4 .3M198 185.3v.5l-.4 .5M198.7 180.8a3.2 3.2 0 0 1 4.2 .5 1.71 1.71 0 0 1-2.2 1.7 2.02 2.02 0 0 1-2.5-1.5zM198.7 181.7l.1 .6 .3 .4M198.9 181.2a2.42 2.42 0 0 1 3.6 .4 1.9 1.9 0 0 1-2.9 1.1 .92 .92 0 0 1-.7-1.5zM200 181.4l.7-.1v.7M200.7 181.3l.6 .3-.2 .4-.7 .1-.5-.3 .1-.4v.5"/>
<path d="M200.7 182l-.1 .1M200.7 182l.1 .1M201.5 185.2l-3.6-2-25.7 2.6-2.5 1.4v4.1l15.8 9.2 16-9.2v-4.1l-1.4-1 1.4-1v2l-16 9.2v4.1M201.6 191.2l17.7 10.2v2.1l-17.7-10.2v-2.1l3.6-2 19.4 9.2v2l-5.3 3.1M202.5 181.7l-.1 .6-.3 .4M204.2 191.8v.5l.4 .5M204.2 190.9a3.2 3.2 0 0 1 4.2 .5 1.71 1.71 0 0 1-2.2 1.7 2.06 2.06 0 0 1-2.5-1.5zM204.5 191.2a2.32 2.32 0 0 1 3.4 .6 2.18 2.18 0 0 1-3.7 .1zM205.8 191.4l-.4 .3 .2 .4 .7 .1 .5-.3-.3-.4v.6M206.5 191.5l-.7-.1v.8M207.9 191.8v.5l-.4 .5M216.6 199v.5l.4 .4"/>
<path d="M216.6 198.1a3.1 3.1 0 0 1 4.1 .5 1.7 1.7 0 0 1-2.1 1.6h-.7a1.85 1.85 0 0 1-1.8-1.4zM216.9 198.4a2.35 2.35 0 0 1 3.4 .5 2.16 2.16 0 0 1-3.7 .1zM218.2 198.6l-.5 .3 .3 .4 .7 .1 .4-.4-.2-.4v.6M218.2 199.3h.1M218.9 198.6h-.7v.7M219.6 193.4a3.1 3.1 0 0 1 4.5 .2 1.73 1.73 0 0 1-2.1 1.6 2.05 2.05 0 0 1-2.5-1.4zM219.9 194l.1 .5 .3 .4M220.2 193.4a2.44 2.44 0 0 1 3.5 .4 2.13 2.13 0 0 1-3.6 .6l-.2-.7zM220.3 199v.5l-.4 .4M221.3 193.7l.6-.1v.7M221.9 193.6l.6 .2-.2 .4-.6 .2-.6-.3 .2-.4v.5M221.9 194.3h-.1"/>
<path d="M221.9 194.3h.1M223.7 194l-.1 .5-.3 .4M224.6 198.4l-5.3 3M232.1 190l.1 .5 .3 .5M232.1 189.1a3.1 3.1 0 0 1 4.2 .5 1.7 1.7 0 0 1-2.1 1.6 2.06 2.06 0 0 1-2.6-1.4zM232.2 198l2.4 1.4M232.5 189.3a2.31 2.31 0 0 1 3.4 .7 2.18 2.18 0 0 1-3.8 0zM233.5 190.2v-.5l-.2 .4 .5 .3 .7-.1 .2-.4-.5-.3-.1 .7M234.2 189.6l-.7 .1M234.2 196.9l.4-.1-.5 .2M235.4 196.2l-.4 .4-.7 .2M235.9 190l-.1 .5-.3 .5"/>
<path d="M237.5 182.5l1.1 .8M237.9 185.7l1-.7a1.07 1.07 0 0 1-1.1 .8zM238.4 190.4l-5.3 3.1M238.9 184.2l1.1-.6-.5 .5-.7 .4zM242.8 191.9l13.9 8M245.9 182.4a8.5 8.5 0 0 1-6.1 3.1M249.2 181.4a1.7 1.7 0 0 0 1.8 1.7h1.3a1.7 1.7 0 0 0 1.9-1.7M256.3 183a1.08 1.08 0 0 0 .1 1.2 1.08 1.08 0 0 0 1.1 .4 .97 .97 0 0 0 0-1.4 .97 .97 0 0 0-1.4 0l-.1 .6 .3 .2M256.4 184.1l-59.4 34.3-53-30.7v-2l53 30.6M256.7 183.4l.4 .3 .1 .5-.4-.3zM256.7 182.8a.74 .74 0 0 0-1 .2 .74 .74 0 0 0 .3 1.1M256.8 182.8a.75 .75 0 0 0-.8 .4 .75 .75 0 0 0 .1 .9l.2-.1"/>
<path d="M256.9 183.4l-.2 .3M257.1 183.7l-.3 .2M259.3 183.1a8.7 8.7 0 0 1 8.1-3.4 5.2 5.2 0 0 1 3.2 5.6 17.7 17.7 0 0 1-9.2 14.6 4.6 4.6 0 0 1-7-4 17.5 17.5 0 0 1 4.9-12.8zM260.5 183.3a7 7 0 0 1 6.5-2.2 4.6 4.6 0 0 1 2.5 4.5 15.1 15.1 0 0 1-8.5 13.2 4 4 0 0 1-5.6-3.9 15.4 15.4 0 0 1 5.1-11.6zM163.7 203.7a1.2 1.2 0 0 1 1.2 .5 1.2 1.2 0 0 1 0 1.3 1.29 1.29 0 0 1-1.2-1.8zM164.7 203.9l.4 .7M196.9 211.4a3.1 3.1 0 0 1 4.2 .5 1.7 1.7 0 0 1-2.1 1.7 2.06 2.06 0 0 1-2.5-1.5zM196.9 212.3l.1 .6 .3 .4M197.2 211.8a2.43 2.43 0 0 1 3.5 .4 2.12 2.12 0 0 1-3.6 .6l-.2-.3zM198.3 212.1l.7-.2v.7M199 211.9l.5 .3-.2 .4-.6 .1-.6-.2 .2-.4v.4M199 212.6l-.2 .1"/>
<path d="M199 212.6v.1M200.3 217.7l-.4 .5-.8 .2M200.7 212.3v.6l-.4 .4M209.2 211.3l13.9 8M218.7 205.9l.4-.1-.5 .1M219.9 205.2l-.4 .4-.7 .2M225.8 202.5a8.6 8.6 0 0 1 8-3.4 5.2 5.2 0 0 1 3.2 5.6 17.6 17.6 0 0 1-9.2 14.6 4.6 4.6 0 0 1-7-4 17.3 17.3 0 0 1 5-12.8zM226.9 202.7a7 7 0 0 1 6.5-2.2 5 5 0 0 1 2.5 5.7 15.1 15.1 0 0 1-8.5 12 4 4 0 0 1-5.6-3.9 15.6 15.6 0 0 1 5.1-11.6zM193.7 221.1a1.21 1.21 0 0 1 1.2 .5 1.21 1.21 0 0 1 .1 1.3 1.32 1.32 0 0 1-1.3-1.8zM194.7 221.3l.4 .7"/>
<circle cx="352.4" cy="114.7" r="1.47"/>
<circle cx="318.9" cy="134" r="1.47"/>
<circle cx="251.7" cy="172.8" r="1.47"/>
</g>
<!-- layer: Visible Narrow (ISO) -->
<g fill="none" stroke="#000" stroke-width=".36">
<path d="M329.6 90.8v2M296 110.2v2M334.8 108.2v.9M335.5 106.2v3.3M351 114.1a1.58 1.58 0 0 0 2.8 0M351.5 113.5l.9-.3a.94 .94 0 0 1 1.2 1l-1.1 .5a.95 .95 0 0 1-1.2-1zM355.4 117.4a2.6 2.6 0 0 1-2.9 1.8M379.1 114.5l.7 .4M262.4 129.6v2M301.2 127.6v.8M301.9 125.5v3.4M317.5 133.5a1.58 1.58 0 0 0 2.7 0"/>
<path d="M317.7 133.1a1.53 1.53 0 0 1 2.4 .2 1.4 1.4 0 0 1-2.5 .1zM321.8 136.8a2.6 2.6 0 0 1-2.9 1.7M355.4 121.5a2.6 2.6 0 0 1-2.9 1.7M228.9 149v2M267.6 147v.8M268.3 145v3.3M283.9 152.9a1.58 1.58 0 0 0 2.7 0M284.1 152.5a1.55 1.55 0 0 1 2.4 .2 1.42 1.42 0 0 1-2.5 .1zM288.2 156.2a2.57 2.57 0 0 1-2.9 1.7M321.8 140.9a2.6 2.6 0 0 1-2.9 1.7M195.3 168.3v2.1M234 166.4v.8"/>
<path d="M234.7 164.3v3.3M250.3 172.3a1.6 1.6 0 0 0 2.7 0M250.5 171.9l1.1-.5a.94 .94 0 0 1 1.2 1 1.53 1.53 0 0 1-2.4-.2zM254.7 175.6a2.57 2.57 0 0 1-2.9 1.7M254.7 179.7a2.57 2.57 0 0 1-2.9 1.7M288.2 160.3a2.6 2.6 0 0 1-2.9 1.7M161.7 200l35.3 20.4M200.4 185.8v.8"/>
</g>
<!-- layer: Visible (ISO) -->
<g fill="#000">
<circle cx="153.5" cy="181.5" r=".25"/>
<circle cx="218.2" cy="199.3" r=".25"/>
</g>
<!-- layer: Symbol (ISO) -->
<g fill="none" stroke="#000" stroke-width=".3">
<path d="M10 16.5v-6.5h154.2v6.5M10 16.5h154.2v6.4M10 16.5v134.8h154.2v-128.4M24.7 16.5v134.8M36.5 16.5v134.8M87.1 16.5v134.8M10 22.9h154.2M10 29.3h154.2M10 35.7h154.2M10 42.1h154.2M10 48.6h154.2M10 55h154.2"/>
<path d="M10 61.4h154.2M10 67.8h154.2M10 74.3h154.2M10 80.7h154.2M10 87.1h154.2M10 93.5h154.2M10 100h154.2M10 106.4h154.2M10 119.2h154.2M10 125.7h154.2M10 138.5h154.2M202.8 125.7l26.2 42.3"/>
<path d="M114 163.8l36 16.4M147.9 178.7l2.1 1.5-2.5-.6zM227.2 166.1l.9-.5 .9 2.4zM254 173.9l2.5-.5v1zM254 173.9l84.4 .3M254.2 178.2l2.5-.3-.1 1zM254.2 178.2l81.5 8.1M102.9 186.4l42.6 2.2M143.1 188l2.4 .6-2.5 .4zM178.6 199l2.3-1.2-1.7 1.9zM180.9 197.8l-41.1 32.3M224.6 199.4l2.5 .7-.5 .8z"/>
<path d="M224.6 199.4l62 31M234.1 192.9l2.4 .6-.4 .9zM234.1 192.9l52.5 24.9M254.1 181.6l2.6 .1-.2 .9zM254.1 181.6l54.7 13M257.6 184.5l2.5 .6-.4 .9zM257.6 184.5l44.1 19.4M159.2 203.6l2.5 .1-2.4 .9zM161.7 203.7l-56.5 8.7M234.4 213l1.7 1.9-.8 .5zM234.4 213l9.2 15.2"/>
<circle cx="200" cy="121.2" r="5.3"/>
<circle cx="88.3" cy="161.6" r="5.3"/>
<circle cx="98.8" cy="161.6" r="5.3"/>
<circle cx="109.3" cy="161.6" r="5.3"/>
<circle cx="343.7" cy="174.3" r="5.3"/>
<circle cx="354.1" cy="174.3" r="5.3"/>
<circle cx="97.7" cy="186.2" r="5.3"/>
<circle cx="313.8" cy="195.8" r="5.3"/>
<circle cx="324.3" cy="195.8" r="5.3"/>
<circle cx="340.9" cy="186.9" r="5.3"/>
<circle cx="79.1" cy="213.3" r="5.3"/>
<circle cx="89.6" cy="213.3" r="5.3"/>
<circle cx="100.1" cy="213.3" r="5.3"/>
<circle cx="306.5" cy="206" r="5.3"/>
<circle cx="114.6" cy="233.3" r="5.3"/>
<circle cx="125.1" cy="233.3" r="5.3"/>
<circle cx="135.6" cy="233.3" r="5.3"/>
<circle cx="246.3" cy="232.7" r="5.3"/>
<circle cx="256.8" cy="232.7" r="5.3"/>
<circle cx="267.3" cy="232.7" r="5.3"/>
<circle cx="291.3" cy="232.7" r="5.3"/>
<circle cx="291.3" cy="220.1" r="5.3"/>
<circle cx="301.8" cy="232.7" r="5.3"/>
<circle cx="301.8" cy="220.1" r="5.3"/>
<circle cx="312.3" cy="232.7" r="5.3"/>
<circle cx="312.3" cy="220.1" r="5.3"/>
</g>
<!-- layer: Border (ISO) -->
<g fill="none" stroke="#000" stroke-width=".7">
<path d="M10 10h400v277h-400zM70 3v7M140 3v7M208.4 7.3h3.2l-1.6 2.7zM280 3v7M350 3v7M3 74.3h7M410 74.3h7M7.3 146.9l2.7 1.6-2.7 1.6zM410 148.5l2.7-1.6v3.2zM3 222.8h7M410 222.8h7"/>
<path d="M70 287v7M140 287v7M210 287l1.6 2.8h-3.2zM280 287v7M350 287v7"/>
</g>
<!-- layer: Title (ISO) -->
<g fill="none" stroke="#000" stroke-width=".51">
<path d="M133 247h40v5h-40zM133 247h117v5h-117zM133 257v-5h277v5M133 257h277v30h-277zM167 257v30M240 252v15M249 247v5M250 247h40v5h-40zM250 247h80v5h-80zM274 257v10M299 257v10M329 247v5"/>
<path d="M330 247h80v5h-80zM339 257v10M362 257v10M387 257v10M133 267h277M315 277h95M315 267v20M375 277v10M390 277v10"/>
</g>
<!-- layer: Symbol (ISO) -->
<g fill="#000" stroke="#000" stroke-width=".3">
<path d="M147.5 179.6l2.5 .6zM147.9 178.7l2.1 1.5-2.5-.6zM227.2 166.1l1.8 1.9zM227.2 166.1l.9-.5 .9 2.4zM254 173.9l2.5-.5zM254 173.9l2.5-.5v1zM254.2 178.2l2.5-.3zM254.2 178.2l2.5-.3-.1 1zM143 189l2.5-.4zM143.1 188l2.4 .6-2.5 .4zM180.9 197.8l-1.7 1.9zM178.6 199l2.3-1.2-1.7 1.9z"/>
<path d="M234.1 192.9l2.4 .6zM234.1 192.9l2.4 .6-.4 .9zM254.1 181.6l2.6 .1zM254.1 181.6l2.6 .1-.2 .9zM257.6 184.5l2.5 .6zM257.6 184.5l2.5 .6-.4 .9zM159.3 204.6l2.4-.9zM159.2 203.6l2.5 .1-2.4 .9zM224.6 199.4l2.5 .7zM224.6 199.4l2.5 .7-.5 .8zM234.4 213l1.7 1.9zM234.4 213l1.7 1.9-.8 .5z"/>
</g>
<g font-size="4.8">
<text x="33.7" y="9.6">6</text>
<text x="103.7" y="9.6">5</text>
<text x="173.7" y="9.6">4</text>
<text x="243.7" y="9.6">3</text>
<text x="313.7" y="9.6">2</text>
<text x="383.7" y="9.6">1</text>
<text x="74.5" y="15">PARTS LIST</text>
<text x="11.9" y="21.4">ITEM</text>
<text x="26.1" y="21.5">QTY</text>
<text x="46.1" y="21.4">PART NUMBER</text>
<text x="110.6" y="21.5">DESCRIPTION</text>
<text x="16.1" y="27.9">1</text>
<text x="29.3" y="27.8">4</text>
<text x="37.4" y="27.9">451233010030010</text>
<text x="88" y="27.9">Socket Csk Screw - (A2) - M3 x 10</text>
<text x="16.1" y="34.3">2</text>
<text x="28" y="34.3">10</text>
<text x="37.4" y="34.3">451233010040020</text>
<text x="88" y="34.3">Socket Csk Screw - (A2) - M4 x 20</text>
<text x="6.3" y="38.9">D</text>
<text x="16.1" y="40.7">3</text>
<text x="29.3" y="40.7">4</text>
<text x="37.4" y="40.7">BSM.002.115</text>
<text x="88" y="40.8">Selection_Washer</text>
<text x="410.4" y="38.9">D</text>
<text x="16.1" y="47.1">4</text>
<text x="29.3" y="47.1">2</text>
<text x="37.4" y="47.1">BSM.004.100</text>
<text x="88" y="47.2">Pancake_Angle Bracket 2</text>
<text x="16.1" y="53.5">5</text>
<text x="29.3" y="53.5">4</text>
<text x="37.4" y="53.6">BSM.004.117</text>
<text x="88" y="53.6">Pancake_Lever Mount Piece</text>
<text x="16.1" y="60">6</text>
<text x="29.3" y="60">5</text>
<text x="37.4" y="60">BSM.004.123</text>
<text x="88" y="60">Pancake_Lower Pipe</text>
<text x="16.1" y="66.4">7</text>
<text x="29.3" y="66.4">1</text>
<text x="37.4" y="66.4">BSM.004.132</text>
<text x="88" y="66.5">Pancake_Side Piece Short 2</text>
<text x="16.1" y="72.8">8</text>
<text x="29.3" y="72.8">1</text>
<text x="37.4" y="72.8">BSM.004.133</text>
<text x="88" y="72.9">Pancake_Side Piece Short 3</text>
<text x="16.1" y="79.3">9</text>
<text x="29.3" y="79.2">5</text>
<text x="37.4" y="79.3">BSM.004.134</text>
<text x="88" y="79.3">Pancake_Side Piece Short</text>
<text x="14.8" y="85.7">10</text>
<text x="29.3" y="85.6">5</text>
<text x="37.4" y="85.7">BSM.004.135</text>
<text x="88" y="85.7">Pancake_Side Piece</text>
<text x="14.8" y="92.1">11</text>
<text x="29.3" y="92.1">4</text>
<text x="37.4" y="92.1">BSM.004.139</text>
<text x="88" y="92.2">Pancake_Switch Lever</text>
<text x="14.8" y="98.5">12</text>
<text x="29.3" y="98.5">1</text>
<text x="37.4" y="98.5">BSM.004.145</text>
<text x="88" y="98.6">Pancake_Top Board</text>
<text x="14.8" y="105">13</text>
<text x="28" y="105">10</text>
<text x="37.4" y="105">BSM.004.146</text>
<text x="88" y="105">Pancake_Eye Screw</text>
<text x="6.7" y="113.2">C</text>
<text x="14.8" y="111.3">14</text>
<text x="29.3" y="111.3">4</text>
<text x="37.4" y="111.4">M3 x 8 - Socket Cap</text>
<text x="88" y="111.4">Socket Cap Screw - Standard -</text>
<text x="410.4" y="113.2">C</text>
<text x="37.4" y="117.8">Screw - Standard (A2)</text>
<text x="88" y="117.8">(A2) - M3 x 8</text>
<text x="14.8" y="124.2">15</text>
<text x="28" y="124.2">38</text>
<text x="37.4" y="124.3">M4 - Nyloc Nut</text>
<text x="88" y="124.3">Nyloc Nut - M4</text>
<text x="197.4" y="123">13</text>
<text x="14.8" y="130.6">16</text>
<text x="28" y="130.6">14</text>
<text x="37.4" y="130.7">M4 x 12 - Socket Csk</text>
<text x="88" y="130.7">Socket Csk Screw - (A2) - M4 x 12</text>
<text x="37.4" y="137.1">Screw (A2)</text>
<text x="14.8" y="143.5">17</text>
<text x="28" y="143.5">14</text>
<text x="37.4" y="143.5">M4 x 16 - Socket Csk</text>
<text x="88" y="143.5">Socket Csk Screw - (A2) - M4 x 16</text>
<text x="37.4" y="150">Screw (A2)</text>
<text x="85.6" y="163.4">17</text>
<text x="96.1" y="163.4">15</text>
<text x="107.9" y="163.4">7</text>
<text x="342.3" y="176">3</text>
<text x="351.5" y="176">14</text>
<text x="6.8" y="187.4">B</text>
<text x="95" y="187.9">12</text>
<text x="338.3" y="188.6">11</text>
<text x="410.4" y="187.4">B</text>
<text x="312.5" y="197.6">5</text>
<text x="323" y="197.6">1</text>
<text x="303.9" y="207.8">13</text>
<text x="76.4" y="215">16</text>
<text x="86.9" y="215">15</text>
<text x="98.8" y="215">4</text>
<text x="288.7" y="221.9">10</text>
<text x="299.2" y="221.8">15</text>
<text x="309.7" y="221.8">17</text>
<text x="112" y="235.1">15</text>
<text x="123.8" y="235.1">2</text>
<text x="134.3" y="235.1">9</text>
<text x="245" y="234.5">6</text>
<text x="254.2" y="234.5">15</text>
<text x="264.7" y="234.5">16</text>
<text x="290" y="234.5">8</text>
<text x="299.2" y="234.5">15</text>
<text x="309.7" y="234.5">17</text>
<text x="6.7" y="261.7">A</text>
<text x="410.4" y="261.7">A</text>
<text x="319" y="274.2">TITLE: Pancake_Top Board Assy</text>
<text x="331.9" y="285.3">BSM.004.016</text>
<text x="381.2" y="285.3">1</text>
<text x="394.2" y="285">1 / 1</text>
<text x="33.7" y="291">6</text>
<text x="103.7" y="290.9">5</text>
<text x="173.7" y="290.9">4</text>
<text x="243.7" y="291">3</text>
<text x="313.7" y="291">2</text>
<text x="383.7" y="290.9">1</text>
</g>
<g font-size="4.6">
<text x="242" y="273.7">Department of</text>
<text x="242" y="278.4">Mechanical</text>
<text x="242" y="283.2">Engineering</text>
</g>
<g font-size="4.1">
<text x="134.6" y="251.1">Material:</text>
<text x="254" y="250.8">Quantity</text>
<text x="343.9" y="265.6">A3</text>
</g>
<g font-size="3.5">
<text x="134.4" y="255.6">DO NOT SCALE: IF IN DOUBT, PLEASE ASK.</text>
<text x="241" y="256">TOLERANCES UNLESS OTHERWISE STATED: LINEAR ±±0.15</text>
<text x="351.6" y="256">ANGULAR±±3°</text>
<text x="134.9" y="260.6">ALL DIMS. IN MM</text>
<text x="169.2" y="260.6">Contact Details:</text>
<text x="135.1" y="264.8">SCALE: 1 : 2</text>
<text x="241" y="266">JT</text>
<text x="319.2" y="265.5">07.03.19</text>
<text x="363" y="266">07-Mar-19</text>
<text x="317.2" y="281.2">PART No.</text>
</g>
<g font-size="2.8">
<text x="241" y="260.1">Designed by</text>
<text x="275" y="260.1">Checked by</text>
<text x="300" y="260.1">Approved by</text>
<text x="332.3" y="260">Date</text>
<text x="343.8" y="260.1">Sheet size</text>
<text x="363" y="260">Date</text>
<text x="390" y="260.1">PROJECT</text>
<text x="378.4" y="280.1">Edition</text>
<text x="396.6" y="280.1">Sheet</text>
</g>
<g font-size="2.5">
<text x="169" y="271.9">© UNIVERSITY OF BATH</text>
<text x="169" y="274.7">THIS DOCUMENT IS COPYRIGHT AND THE PROPERTY</text>
<text x="169" y="277.5">OF THE UNIVERSITY OF BATH. IT MUST NOT BE COPIED</text>
<text x="169" y="280.4">IN WHOLE OR IN PART NOR DISCLOSED TO ANY THIRD</text>
<text x="169" y="283.2">PARTY WITHOUT PRIOR PERMISION OF THE UNIVERSITY</text>
</g>
</svg>
